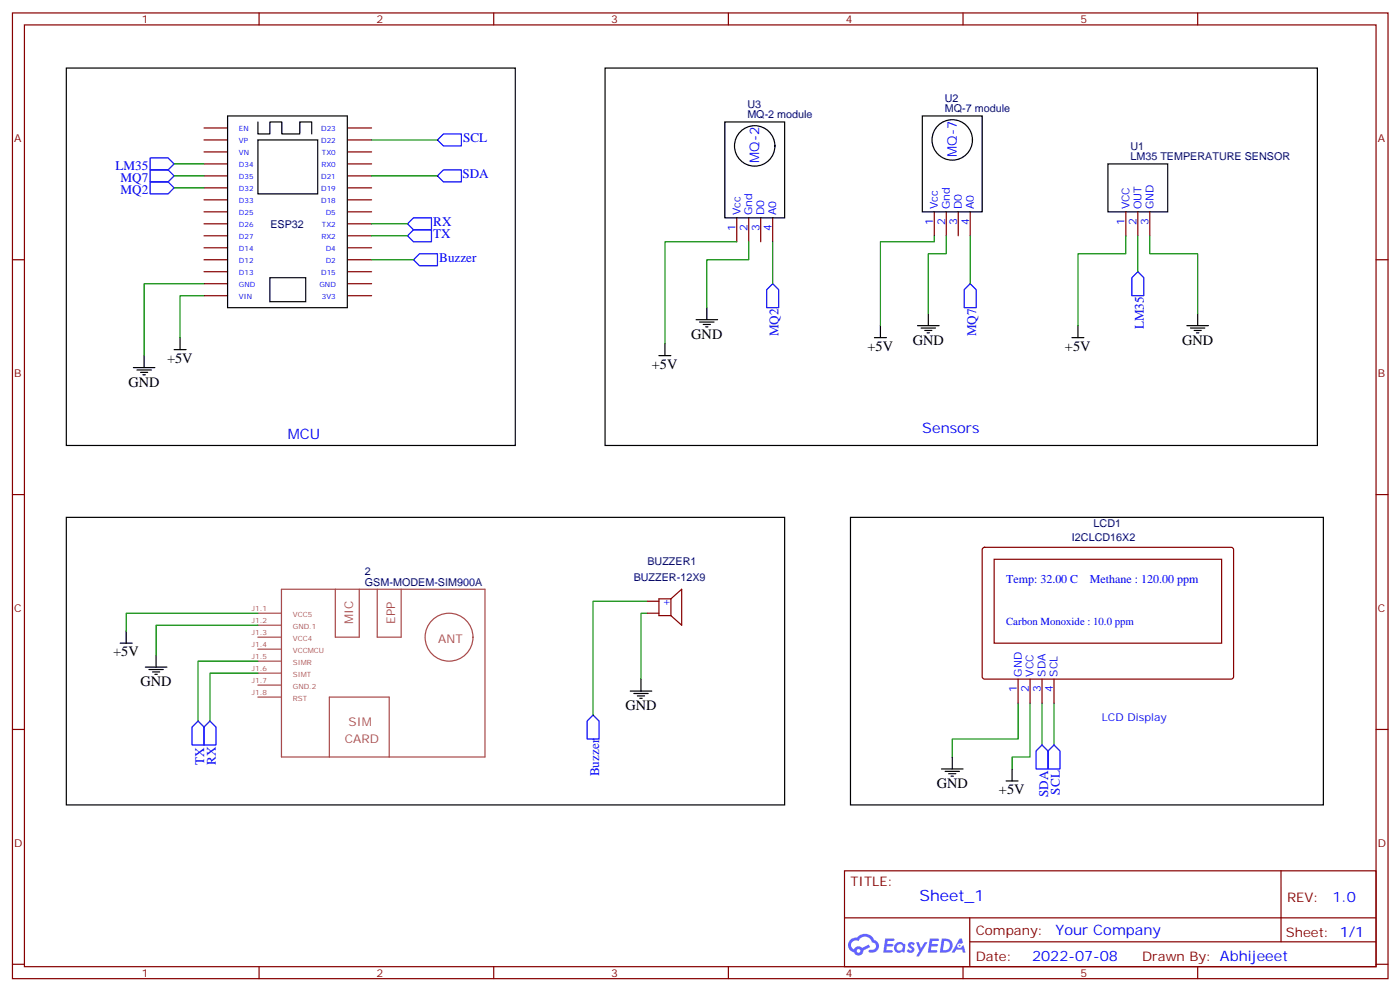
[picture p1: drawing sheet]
<svg xmlns="http://www.w3.org/2000/svg" width="413mm" height="292mm" viewBox="0 0 413 292" stroke-linecap="round" stroke-linejoin="round" font-family="sans-serif">
<g fill="none" stroke="#870000" stroke-width=".35">
<path d="M3.7 3.8h405.3v284.3h-405.3zM7.2 7.3h398.3v277.3h-398.3zM76.3 3.8v3.5M145.5 3.8v3.5M214.6 3.8v3.5M283.8 3.8v3.5M352.9 3.8v3.5M3.7 76.5h3.5M405.5 76.5h3.5M3.7 145.6h3.5M405.5 145.6h3.5M3.7 214.8h3.5"/>
<path d="M405.5 214.8h3.5M248.8 256.4h156.7v28.2h-156.7zM377.5 256.4v20.9M248.9 270.2h156.5M285.8 277.3h119.6M285.8 270.2v14.2M3.7 283.9h3.5M76.3 284.6v3.5M145.5 284.6v3.5M214.6 284.6v3.5M283.8 284.6v3.5M352.9 284.6v3.5"/>
<path d="M405.5 283.9h3.5"/>
</g>
<g fill="#5487ff">
<path d="M267.8 277.6a1.22 1.22 0 0 1 1.8 .2l-.4 .6a.47 .47 0 0 0-.4-.4 .47 .47 0 0 0-.5 .2l.2 .2a1.14 1.14 0 0 1 .8 1.8 1.14 1.14 0 0 1-2 0l-.2-.2 .5-.6 .7 .5a.29 .29 0 0 0 .4-.3 .29 .29 0 0 0-.3-.3 1.04 1.04 0 0 1-.6-1.7z"/>
<path d="M260.8 276.3h2.4l.3 .2-.1 .5-1.8 .1-.2 .8h1.6l.3 .4-.4 .4h-1.6l-.1 1.1h1.7l.2 .3-.2 .3-2.7 .1z"/>
<path d="M274 276.3h2.3l.4 .2-.2 .5-1.8 .1-.1 .8h1.5l.3 .4-.3 .4h-1.6l-.2 1.1h1.7l.2 .3-.2 .3-2.6 .1z"/>
<path d="M282.7 276.3h.7l.4 1.3-.6 .3a.69 .69 0 0 0-1.1 .3 .69 .69 0 0 0 .5 .9 .69 .69 0 0 0 .9-.6l.4-.2 .6 2.2h-.8l-.2-.9h-1.7l-.5 .9h-.9z"/>
<path d="M270 277.4h.7l.7 1.8 1.1-1.8h.8l-2.5 4.2h-.9l1-1.5z"/>
<path d="M277.5 276.3l-.6 4.2h1.4a2.11 2.11 0 0 0 2.4-2.1 2.11 2.11 0 0 0-2.5-2.1zM278.2 277.1a1.39 1.39 0 0 1 1.7 1.4 1.39 1.39 0 0 1-1.8 1.3h-.2z"/>
<path d="M263.8 277.9a1.54 1.54 0 0 0 0 2.2 1.54 1.54 0 0 0 2.1 .1l.6 .3 .3-2.3-.1-.3h-.5a1.49 1.49 0 0 0-2.4 0zM264.1 278.9a.95 .95 0 0 1 1.9 0 .95 .95 0 0 1-1.9 0z"/>
<path d="M250.6 276.7a2.18 2.18 0 0 0 1 3.7 1.44 1.44 0 0 0 1.7 .9 1.44 1.44 0 0 0 1.1-1.4l2-1.1-.4-.7-1.9 1a1.47 1.47 0 0 0-2.5 .4 1.39 1.39 0 0 1-.6-1.9 1.39 1.39 0 0 1 2-.5 2.12 2.12 0 0 1 2.1-1.3 2.12 2.12 0 0 1 1.9 1.7 1.14 1.14 0 0 1 1.1 1.4 1.14 1.14 0 0 1-1.6 .7 .43 .43 0 0 0-.6 .4 .43 .43 0 0 0 .4 .5 1.98 1.98 0 0 0 2.6-1.2 1.98 1.98 0 0 0-1.3-2.6 3.1 3.1 0 0 0-5.2-.6l-.9 .1zM252.4 280a.55 .55 0 0 1 1.1 0 .55 .55 0 0 1-1.1 0z"/>
<circle cx="282.8" cy="278.4" r=".26"/>
</g>
<g fill="none" stroke="#870000" stroke-width=".35">
<path d="M60.1 37.7h7M102.6 37.7h6.9M60.1 41.2h7M60.1 44.7h7M60.1 48.3h7M60.1 51.8h7M60.1 55.3h7M60.1 58.8h7M102.6 41.2h6.9M102.6 44.7h6.9M102.6 48.3h6.9M102.6 51.8h6.9"/>
<path d="M102.6 55.3h6.9M102.6 58.8h6.9M60.1 62.4h7M60.1 65.9h7M60.1 69.4h7M60.1 73h7M60.1 76.5h7M102.6 62.4h6.9M102.6 65.9h6.9M102.6 69.4h6.9M102.6 73h6.9M102.6 76.5h6.9"/>
<path d="M217.1 64.1v7.1M220.6 64.1v7.1M224.2 64.1v7.1M227.7 64.1v7.1M275.3 62.4v7M278.8 62.4v7M282.4 62.4v7M285.9 62.4v7M331.8 62.4v7M335.3 62.4v7M338.8 62.4v7M60.1 80h7"/>
<path d="M60.1 83.5h7M60.1 87.1h7M102.6 80h6.9M102.6 83.5h6.9M102.6 87.1h6.9M190.6 177h3.6M197.7 176.3h-3.5v5h3.5M197.7 176.3v5M197.7 176.3l3.2-2.8v10.6l-3.2-2.8M289.7 161.4l.4-.3 73 .1 .4 .7-.1 37.6-.6 .5-73-.1-.4-.7v-37.3zM292.9 164.7h67.1v24.7h-67.1zM190.6 180.6h3.6"/>
<path d="M300 200v7M303.5 200v7M307.1 200v7M310.6 200v7"/>
</g>
<g fill="none" stroke="#000" stroke-width=".35">
<path d="M19.5 20h132.3v111.2h-132.3zM67.1 34.1h35.2v56.5h-35.2zM76 35.9v3.5h3.5v-3.5h3.5v3.5h5.3v-3.5h3.6v3.5M178.3 20h209.9v111.2h-209.9zM213.6 35.9h17.6v28.2h-17.6zM271.8 34.1h17.6v28.3h-17.6zM76 41.2h17.6v15.9h-17.6zM326.5 48.3h17.6v14.1h-17.6zM53.1 99.4v3.5M79.5 81.8h10.6v7h-10.6zM205.1 94.1h6.4M206.2 94.8h4.2"/>
<path d="M207.2 95.5h2.1M207.9 96.2h.7M208.3 90.6v3.5M257.7 99.4h3.5M259.4 95.9v3.5M270.4 95.9h6.3M271.4 96.6h4.3M272.5 97.3h2.1M273.2 98h.7M273.5 92.4v3.5M315.9 99.4h3.5M317.6 95.9v3.5"/>
<path d="M349.7 95.9h6.4M350.8 96.6h4.2M351.9 97.3h2.1M352.6 98h.7M352.9 92.4v3.5M39.3 108.2h6.3M40.4 108.9h4.2M41.4 109.6h2.1M42.1 110.3h.7M42.5 104.7v3.5M51.3 102.9h3.5M194.2 104.7h3.5"/>
<path d="M195.9 101.2v3.5M19.5 152.3h211.7v84.7h-211.7zM250.6 152.3h139.4v84.7h-139.4zM35.4 189.4h3.5M37.2 185.8v3.6M42.8 196.4h6.4M43.9 197.1h4.2M44.9 197.8h2.2M45.6 198.5h.8M46 192.9v3.5M188.9 200v3.5M185.7 203.5h6.4"/>
<path d="M186.8 204.2h4.2M187.8 204.9h2.1M188.5 205.6h.7M277.4 226.4h6.4M278.5 227.1h4.2M279.5 227.8h2.2M280.2 228.5h.8M280.6 222.9v3.5M296.5 229.9h3.5M298.2 226.4v3.5"/>
<circle cx="222.4" cy="43" r="6"/>
<circle cx="280.6" cy="41.2" r="6"/>
</g>
<g fill="none" stroke="#a64a4a" stroke-width=".35">
<path d="M82.9 173.5h60v49.4h-60zM98.8 173.5v14.1h7.1v-14.1M111.2 173.5v14.1h7v-14.1M76 180.6h6.9M76 184.1h6.9M76 187.6h6.9M76 191.1h6.9M76 194.7h6.9M76 198.2h6.9M76 201.7h6.9M76 205.2h6.9M97 222.9v-17.7h17.7v17.7"/>
<circle cx="132.3" cy="187.6" r="7.1"/>
</g>
<g fill="none" stroke="#008700" stroke-width=".35">
<path d="M51.3 51.8h8.8M51.3 55.3h8.8M51.3 48.3h8.8M109.5 51.8h19.4M109.5 41.2h19.4M109.5 76.5h12.3M109.5 65.9h10.6M109.5 69.4h10.6M217.1 71.2h-21.2v30M220.6 71.2v5.3h-12.3v14.1M227.7 71.2v12.3M275.3 69.4v1.8h-15.9v24.7"/>
<path d="M278.8 69.4v5.3h-5.3v17.7M285.9 69.4v14.1M331.8 69.4v5.3h-14.2v21.2M335.3 69.4v10.6M338.8 69.4v5.3h14.1v17.7M60.1 87.1h-7v12.3M60.1 83.5h-17.6v21.2M190.6 177h-15.8v33.5M76 180.6h-38.8v5.2M76 184.1h-30v8.8M76 194.7h-17.7v17.6M76 198.2h-14.1v14.1"/>
<path d="M190.6 180.6h-1.7v19.4M300 207v10.6h-19.4v5.3M303.5 207v15.9h-5.3v3.5M307.1 207v12.4M310.6 207v12.4"/>
</g>
<g fill="none" stroke="#00f" stroke-width=".35">
<path d="M44.2 53.6h5.3l1.8 1.7-1.8 1.8h-5.3zM44.2 50h5.3l1.8 1.8-1.8 1.8h-5.3zM44.2 46.5h5.3l1.8 1.8-1.8 1.7h-5.3zM128.9 41.2l1.8-1.8h5.3v3.6h-5.3zM128.9 51.8l1.8-1.8h5.3v3.6h-5.3zM120.1 69.4l1.7-1.7h5.3v3.5h-5.3zM120.1 65.9l1.7-1.8h5.3v3.6h-5.3zM123.6 74.7h5.3v3.5h-5.3l-1.8-1.7zM227.7 83.5l1.7 1.8v5.3h-3.5v-5.3zM285.9 83.5l1.8 1.8v5.3h-3.6v-5.3zM333.5 81.8l1.8-1.8 1.7 1.8v5.3h-3.5zM56.6 214.1l1.7-1.8 1.8 1.8v5.3h-3.5z"/>
<path d="M60.1 214.1l1.8-1.8 1.7 1.8v5.3h-3.5zM174.8 210.5l1.7 1.8v5.3h-3.5v-5.3zM310.6 219.4l1.7 1.7v5.3h-3.5v-5.3zM305.3 221.1l1.8-1.7 1.7 1.7v5.3h-3.5z"/>
</g>
<text font-size="4.6" fill="#00f" x="270.9" y="265.4">Sheet_1</text>
<g font-size="4.2">
<text x="203.7" y="99.8">GND</text>
<text x="269" y="101.5">GND</text>
<text x="348.3" y="101.5">GND</text>
<text x="49.2" y="106.8">+5V</text>
<text x="255.6" y="103.3">+5V</text>
<text x="313.8" y="103.3">+5V</text>
<text x="37.9" y="113.9">GND</text>
<text x="192.1" y="108.6">+5V</text>
<text x="33.3" y="193.3">+5V</text>
<text x="41.4" y="202.1">GND</text>
<text x="184.3" y="209.1">GND</text>
<text x="276" y="232.1">GND</text>
<text x="294.4" y="233.9">+5V</text>
</g>
<g font-size="4.2" fill="#00f">
<text x="84.8" y="129.4">MCU</text>
<text x="271.8" y="127.6">Sensors</text>
<text x="392.6" y="265.7">1.0</text>
<text x="311" y="275.2">Your Company</text>
<text x="304.1" y="283">2022-07-08</text>
</g>
<g font-size="3.9" fill="#00f">
<text x="136.4" y="41.9">SCL</text>
<text x="223.7" y="47.9" transform="rotate(-90 223.7 47.9)">MQ-2</text>
<text x="281.9" y="46.1" transform="rotate(-90 281.9 46.1)">MQ-7</text>
<text x="34" y="50">LM35</text>
<text x="35.5" y="53.6">MQ7</text>
<text x="136.3" y="52.5">SDA</text>
<text x="35.5" y="57.1">MQ2</text>
<text x="127.7" y="70.1">TX</text>
<text x="127.7" y="66.6">RX</text>
<text x="129.4" y="77.2">Buzzer</text>
<text x="229.4" y="99.1" transform="rotate(-90 229.4 99.1)">MQ2</text>
<text x="287.7" y="99.1" transform="rotate(-90 287.7 99.1)">MQ7</text>
<text x="337" y="97" transform="rotate(-90 337 97)">LM35</text>
<text x="60.1" y="225.4" transform="rotate(-90 60.1 225.4)">TX</text>
<text x="63.6" y="225.2" transform="rotate(-90 63.6 225.2)">RX</text>
<text x="176.5" y="228.6" transform="rotate(-90 176.5 228.6)">Buzzer</text>
<text x="312.3" y="234" transform="rotate(-90 312.3 234)">SCL</text>
<text x="308.8" y="234.7" transform="rotate(-90 308.8 234.7)">SDA</text>
</g>
<g font-size="3.9" fill="#800">
<text x="250.6" y="261">TITLE:</text>
<text x="379.2" y="265.7">REV:</text>
<text x="287.5" y="275.2">Company:</text>
<text x="378.9" y="275.8">Sheet: 1/1</text>
<text x="287.5" y="282.9">Date:</text>
<text x="336.6" y="282.9">Drawn By: Abhijeeet</text>
</g>
<g font-size="3.5" fill="#00f">
<text x="296.5" y="171.7">Temp: 32.00 C</text>
<text x="321.2" y="171.7">Methane : 120.00 ppm</text>
</g>
<g font-size="3.5" fill="#a54b4b">
<text x="104.1" y="183.7" transform="rotate(-90 104.1 183.7)">MIC</text>
<text x="116.4" y="183.7" transform="rotate(-90 116.4 183.7)">EPP</text>
<text x="129.1" y="189.4">ANT</text>
<text x="102.7" y="213.7">SIM</text>
<text x="101.6" y="218.7">CARD</text>
</g>
<g font-size="3.2" fill="#800">
<text x="41.8" y="6.8">1</text>
<text x="110.9" y="6.8">2</text>
<text x="180.1" y="6.8">3</text>
<text x="249.2" y="6.8">4</text>
<text x="318.3" y="6.8">5</text>
<text x="4.2" y="41.9">A</text>
<text x="406" y="41.9">A</text>
<text x="4.2" y="111.1">B</text>
<text x="406" y="111.1">B</text>
<text x="4.2" y="180.2">C</text>
<text x="406" y="180.2">C</text>
<text x="4.2" y="249.3">D</text>
<text x="406" y="249.3">D</text>
<text x="41.8" y="287.6">1</text>
<text x="110.9" y="287.6">2</text>
<text x="180.1" y="287.6">3</text>
<text x="249.2" y="287.6">4</text>
<text x="318.3" y="287.6">5</text>
</g>
<g font-size="3.2" fill="#000080">
<text x="278.4" y="30">U2</text>
<text x="220.2" y="34.9">MQ-2 module</text>
<text x="220.2" y="31.7">U3</text>
<text x="278.4" y="33.1">MQ-7 module</text>
<text x="333.1" y="47.2">LM35 TEMPERATURE SENSOR</text>
<text x="333.1" y="44.1">U1</text>
<text x="79.7" y="67">ESP32</text>
<text x="322.3" y="155.2">LCD1</text>
<text x="315.9" y="159.4">I2CLCD16X2</text>
<text x="190.8" y="166.2">BUZZER1</text>
<text x="107.5" y="172.4">GSM-MODEM-SIM900A</text>
<text x="107.5" y="169.2">2</text>
<text x="186.7" y="171.1">BUZZER-12X9</text>
</g>
<g font-size="3.2" fill="#00f">
<text x="218.2" y="63.4" transform="rotate(-90 218.2 63.4)">Vcc</text>
<text x="221.7" y="63.4" transform="rotate(-90 221.7 63.4)">Gnd</text>
<text x="225.2" y="63.4" transform="rotate(-90 225.2 63.4)">D0</text>
<text x="228.7" y="63.4" transform="rotate(-90 228.7 63.4)">A0</text>
<text x="276.4" y="61.7" transform="rotate(-90 276.4 61.7)">Vcc</text>
<text x="279.9" y="61.7" transform="rotate(-90 279.9 61.7)">Gnd</text>
<text x="283.4" y="61.7" transform="rotate(-90 283.4 61.7)">D0</text>
<text x="286.9" y="61.7" transform="rotate(-90 286.9 61.7)">A0</text>
<text x="332.8" y="61.7" transform="rotate(-90 332.8 61.7)">VCC</text>
<text x="336.3" y="61.7" transform="rotate(-90 336.3 61.7)">OUT</text>
<text x="339.9" y="61.7" transform="rotate(-90 339.9 61.7)">GND</text>
<text x="216.7" y="67.9" transform="rotate(-90 216.7 67.9)">1</text>
<text x="220.3" y="67.9" transform="rotate(-90 220.3 67.9)">2</text>
<text x="223.8" y="67.9" transform="rotate(-90 223.8 67.9)">3</text>
<text x="227.3" y="67.9" transform="rotate(-90 227.3 67.9)">4</text>
<text x="275" y="66.1" transform="rotate(-90 275 66.1)">1</text>
<text x="278.5" y="66.1" transform="rotate(-90 278.5 66.1)">2</text>
<text x="282" y="66.1" transform="rotate(-90 282 66.1)">3</text>
<text x="285.5" y="66.1" transform="rotate(-90 285.5 66.1)">4</text>
<text x="331.4" y="66.1" transform="rotate(-90 331.4 66.1)">1</text>
<text x="334.9" y="66.1" transform="rotate(-90 334.9 66.1)">2</text>
<text x="338.5" y="66.1" transform="rotate(-90 338.5 66.1)">3</text>
<text x="195.2" y="178.1">+</text>
<text x="296.5" y="184.1">Carbon Monoxide : 10.0 ppm</text>
<text x="299.6" y="203.7" transform="rotate(-90 299.6 203.7)">1</text>
<text x="301.1" y="199.2" transform="rotate(-90 301.1 199.2)">GND</text>
<text x="303.2" y="203.7" transform="rotate(-90 303.2 203.7)">2</text>
<text x="304.6" y="199.2" transform="rotate(-90 304.6 199.2)">VCC</text>
<text x="306.7" y="203.7" transform="rotate(-90 306.7 203.7)">3</text>
<text x="308.1" y="199.2" transform="rotate(-90 308.1 199.2)">SDA</text>
<text x="310.2" y="203.7" transform="rotate(-90 310.2 203.7)">4</text>
<text x="311.6" y="199.2" transform="rotate(-90 311.6 199.2)">SCL</text>
<text x="324.7" y="212.3">LCD Display</text>
</g>
<g font-size="2.1" fill="#00f">
<text x="70.4" y="38.7">EN</text>
<text x="94.7" y="38.7">D23</text>
<text x="70.4" y="42.2">VP</text>
<text x="70.4" y="45.8">VN</text>
<text x="94.7" y="42.2">D22</text>
<text x="94.9" y="45.8">TX0</text>
<text x="70.4" y="49.3">D34</text>
<text x="70.4" y="52.8">D35</text>
<text x="94.7" y="52.8">D21</text>
<text x="94.7" y="49.3">RX0</text>
<text x="70.4" y="56.4">D32</text>
<text x="70.4" y="59.9">D33</text>
<text x="94.7" y="56.4">D19</text>
<text x="94.7" y="59.9">D18</text>
<text x="70.4" y="63.4">D25</text>
<text x="96" y="63.4">D5</text>
<text x="70.4" y="66.9">D26</text>
<text x="70.4" y="70.5">D27</text>
<text x="94.7" y="70.5">RX2</text>
<text x="94.9" y="66.9">TX2</text>
<text x="70.4" y="74">D14</text>
<text x="70.4" y="77.5">D12</text>
<text x="96" y="74">D4</text>
<text x="96" y="77.5">D2</text>
<text x="70.4" y="81.1">D13</text>
<text x="94.7" y="81.1">D15</text>
<text x="70.4" y="84.6">GND</text>
<text x="70.4" y="88.1">VIN</text>
<text x="94.1" y="84.6">GND</text>
<text x="94.8" y="88.1">3V3</text>
</g>
<g font-size="2.1" fill="#a54b4b">
<text x="74.2" y="179.9">J1.1</text>
<text x="74.2" y="183.4">J1.2</text>
<text x="86.3" y="181.6">VCC5</text>
<text x="86.3" y="185.1">GND.1</text>
<text x="74.2" y="186.9">J1.3</text>
<text x="74.2" y="190.4">J1.4</text>
<text x="86.3" y="188.6">VCC4</text>
<text x="74.2" y="194">J1.5</text>
<text x="74.2" y="197.5">J1.6</text>
<text x="86.3" y="192.2">VCCMCU</text>
<text x="86.3" y="195.7">SIMR</text>
<text x="74.2" y="201">J1.7</text>
<text x="86.3" y="199.2">SIMT</text>
<text x="86.3" y="202.8">GND.2</text>
<text x="74.2" y="204.6">J1.8</text>
<text x="86.3" y="206.3">RST</text>
</g>
</svg>
